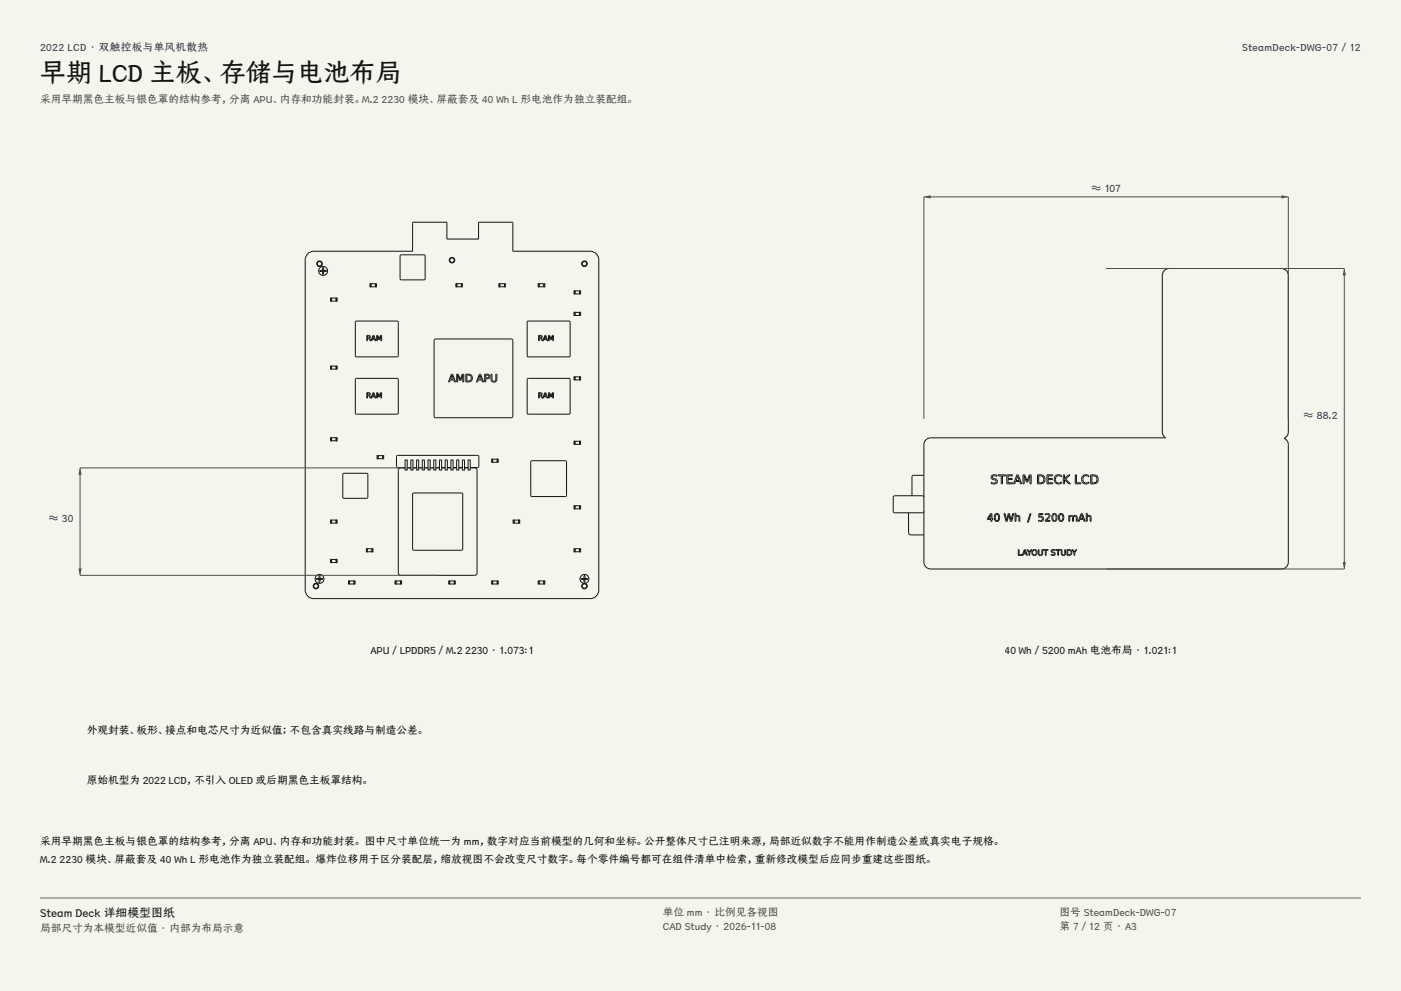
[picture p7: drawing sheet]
<svg xmlns="http://www.w3.org/2000/svg" width="420mm" height="297mm" viewBox="0 0 420 297" stroke-linecap="round" stroke-linejoin="round" font-family="sans-serif">
<g fill="#f5f4ed">
<path d="M0 0h420v297h-420z"/>
<path d="M12 12h396v275h-396z"/>
</g>
<g fill="none" stroke="#141413" stroke-width=".3">
<path d="M92.1 76.3a2.57 2.57 0 0 1 2-1h29.6v-8.7h10.3v5h9.5v-5h10.2v8.7h23.2a2.58 2.58 0 0 1 2.6 2.6v98.9a2.58 2.58 0 0 1-2.6 2.6h-82.8a2.58 2.58 0 0 1-2.6-2.6v-98.9zM120 76.5l.3-.1h7l.2 .3-.1 7-.3 .2-7-.1-.2-.2zM95.9 81h2v.3h-2zM96.7 80.2h.3v2h-.3zM99.1 89.3v.9M99.1 89.3h.2M99.4 90.2v-.9h1.4l-.1 .9M100.8 89.3h.2M101.1 89.3v.9l-2 .1M106.7 96.3h12.5l.2 .2v10.3l-.3 .2-12.4-.1-.2-.3v-10.1zM111.2 85.1v.8M111.2 85v.1"/>
<path d="M111.2 85h1.4M112.6 85v.1M112.6 85v.9M112.6 85h.3l-.1 1h-1.9v-1h.3v1M136.7 85v1M136.7 85h.2v1M136.7 86h1.9M136.9 85.1h1.4M136.9 85.9h.1M138.3 85.9h.1M138.6 85h-.2v1M138.6 85v1"/>
<path d="M149.5 85v1M149.6 86h1.9M149.6 85h.2v1M149.8 85.1h1.4M149.8 85.9h.1M151.2 85.9h.1M151.5 85h-.2l-.1 1M151.5 85v1M158.2 96.3h12.6l.1 .2v10.3l-.3 .2-12.4-.1-.2-.3v-10.1zM161.6 85.1l.1 .8M161.7 85l-.1 .1M161.7 85h1.3"/>
<path d="M163 85v.1M163 85v.9M163.1 85h.2v1h-1.9l-.1-1h.3v1M172.1 94.5v-.9h1.9v.9M172.1 94.6h.2M172.4 94.5h.1M172.4 93.7v.8M172.4 88.1h.1M172.4 87.2v.9M172.4 94.5h1.3M172.4 88.1h1.3M173.7 93.6l.1 .9"/>
<path d="M173.7 87.2l.1 .9M173.8 94.5h-.1M173.8 88.1h-.1M173.8 87.2v.9h.2v-.9l-1.9-.1v1h.2M173.8 93.6v.9M173.8 94.6h.2M99.1 109.7v.9M99.1 109.7h2v.9M99.1 110.7h.2M99.4 109.7v.9h1.4l-.1-.9M100.8 110.7h.2M106.7 113.4h12.5l.2 .3v10.3l-.3 .1h-12.4l-.2-.3v-10.1z"/>
<path d="M110 100.5h.5a.45 .45 0 0 1 .5 .3 .45 .45 0 0 1-.3 .6l.5 .7 .6-1.6h.3l.6 1.6h-.2l-.2-.4h-.7l-.2 .4h-.4l-.6-.7h-.2v.7h-.2zM110 117.7h.5a.45 .45 0 0 1 .5 .3 .45 .45 0 0 1-.3 .5l.5 .8 .6-1.6h.3l.6 1.6h-.2l-.2-.4h-.7l-.2 .4h-.4l-.6-.7h-.2v.7h-.2zM110.2 100.7h.3a.29 .29 0 0 1 .3 .3 .29 .29 0 0 1-.3 .3h-.3zM110.2 117.9h.3a.29 .29 0 0 1 .3 .2 .29 .29 0 0 1-.3 .3h-.3zM112 100.7l.2 .8h-.5zM112 117.9l.2 .8h-.5zM112.9 100.5h.3l.5 1.1 .4-1.1h.3v1.6h-.2v-1.4l-.4 1.1h-.2l-.5-1.1v1.4h-.2zM112.9 117.7h.3l.5 1.1 .4-1.1h.3v1.6h-.2v-1.4l-.4 1.1h-.2l-.5-1.1v1.4h-.2zM130.4 101.7l22.9-.1 .4 .2v22.9l-.2 .4-22.9 .1-.4-.2-.1-22.9zM135.3 112.1h.4l.9 2.4h-.3l-.3-.6h-1l-.2 .6h-.3zM135.5 112.5l.4 1.1h-.8zM136.9 112.1h.5l.6 1.6 .6-1.6h.4v2.4h-.3v-2.1l-.6 1.6h-.3l-.6-1.6v2.1h-.3z"/>
<path d="M139.7 112.1a1.35 1.35 0 0 1 1.4 .2 1.35 1.35 0 0 1 .5 1.4l-.5 .6-1.4 .2zM140 112.4a.96 .96 0 0 1 1.3 .9 .96 .96 0 0 1-1.3 .9zM143.7 112.1h.4l.9 2.4h-.4l-.2-.6h-1l-.2 .6h-.4zM143.9 112.5l.4 1.1h-.8zM145.3 112.1h.7a.76 .76 0 0 1 .8 1 .76 .76 0 0 1-1.2 .4v1h-.3zM145.6 112.4h.4a.43 .43 0 0 1 .5 .4 .43 .43 0 0 1-.5 .5h-.4zM147.2 112.1h.3v1.5a.58 .58 0 0 0 .6 .7 .58 .58 0 0 0 .5-.7v-1.5h.4v1.5a.89 .89 0 0 1-.9 .9 .89 .89 0 0 1-.9-.9zM158.2 113.4h12.6l.1 .3v10.3l-.3 .1h-12.4l-.2-.3v-10.1zM161.5 100.5h.5a.45 .45 0 0 1 .5 .3 .45 .45 0 0 1-.3 .6l.5 .7 .6-1.6h.3l.6 1.6h-.2l-.2-.4h-.7l-.1 .4h-.5l-.6-.7h-.2v.7h-.2zM161.5 117.7h.5a.45 .45 0 0 1 .5 .3 .45 .45 0 0 1-.3 .5l.5 .8 .6-1.6h.3l.6 1.6h-.2l-.2-.4h-.7l-.1 .4h-.5l-.6-.7h-.2v.7h-.2zM161.7 100.7h.3a.29 .29 0 0 1 .3 .3 .29 .29 0 0 1-.3 .3h-.3zM161.7 117.9h.3a.29 .29 0 0 1 .3 .2 .29 .29 0 0 1-.3 .3h-.3z"/>
<path d="M163.5 100.7l.3 .8h-.6zM163.5 117.9l.3 .8h-.6zM164.4 100.5h.4l.4 1.1 .4-1.1h.3v1.6h-.2v-1.4l-.4 1.1h-.2l-.4-1.1v1.4h-.3zM164.4 117.7h.4l.4 1.1 .4-1.1h.3v1.6h-.2v-1.4l-.4 1.1h-.2l-.4-1.1v1.4h-.3zM172.1 112.9v1M172.1 113.9h.2M172.1 112.9h.2M172.4 112.9v1M172.4 113.8v.1M172.4 112.9v.1M172.4 113.9h1.3M172.4 112.9h1.3"/>
<path d="M173.7 112.9l.1 .1M173.8 113.8l-.1 .1M173.8 113v.8M173.8 112.9v1M173.8 113.9h.2M173.8 112.9h.2M174 112.9v1M99.1 131.2v.9M99.1 131.2h2v.9h-2M99.4 131.2v.9M99.4 132.1h.1M99.4 131.2h.1"/>
<path d="M100.7 131.2h.1M100.8 132.1h-.1M100.8 131.2v.9M113.1 136.5v1M113.1 136.5h1.9M113.1 137.5h.2M113.4 136.5v1h1.3v-1M114.8 137.5h.2M115 136.5v1M121.4 137.9v2.9M121.5 137.9h.6v2.9M123.2 137.9v2.9"/>
<path d="M123.2 137.9h.6v2.9M125.5 137.9h-.6v2.9M125.5 137.9v2.9M127.2 137.9h-.6v2.9M127.2 137.9v2.9M128.9 137.9h-.6v2.9M129 137.9v2.9M130.6 137.9h-.6v2.9M130.7 137.9v2.9M138.6 137.9v2.9M138.6 137.9h.6l.1 2.9M140.3 137.9v2.9"/>
<path d="M140.4 137.9h.6v2.9M147.7 137.6v.9l-.3 .1v-1h1.9l.1 .9-.3 .1M147.7 138.5h1.3M147.7 137.6v.1M149.1 138.5h-.1M149.1 137.7v.8M159.3 138.1h10.2l.3 .1v10.3l-.1 .3h-10.3l-.2-.1-.1-10.3zM172.1 132.2v1h1.9v-1M172.1 132.2h.2M172.4 132.2v.9M172.4 132.3h.1M172.4 132.3h1.3"/>
<path d="M173.7 132.3h.1M173.8 132.3l-.1 .9M173.8 132.2v1M173.8 132.2h.2M99.1 155.9v.9M99.1 155.8h.2M99.4 156.8v-.9h1.4v.9M99.4 156.7v.1M100.8 156.7l-.1 .1M100.8 155.8h.2M101.1 155.9v.9h-2M102.9 141.9l7.1-.1 .2 .2 .1 7-.2 .3h-7l-.3-.1v-7z"/>
<path d="M121.4 140.2l-1.6 .1-.4 .6v30.8l.2 .5 .5 .2h22.2l.7-.4v-31.1l-.4-.6-1.6-.1M121.4 140.1h-2.2l-.3-.2v-3.1l.2-.3h24.3l.1 .3v3.1l-.3 .2h-2.2M121.5 140.9h.6M122.1 140.2h1.1M122.1 140.1h1.1M123.2 140.9h.6M123.8 140.2h1.1M123.8 140.1h1.1M123.9 147.8l14.5-.1 .3 .2v16.7l-.1 .3h-14.6l-.3-.1v-16.7zM124.9 140.9h.6M125.5 140.2h1.1M125.5 140.1h1.1"/>
<path d="M126.6 140.9h.6M127.2 140.2h1.1M127.2 140.1h1.1M128.3 140.9h.6M129 140.2h1M129 140.1h1M130 140.9h.6M130.7 140.2h1M130.7 140.1h1M131.7 140.8l.1-2.9h.6v2.9M131.8 140.9h.6M132.4 140.2h1.1"/>
<path d="M132.4 140.1h1.1M133.5 140.8v-2.9h.6v2.9M133.5 140.9h.6M134.1 140.2h1.1M134.1 140.1h1.1M135.2 140.8v-2.9h.6v2.9M135.2 140.9h.6M135.8 140.2h1.1M135.8 140.1h1.1M136.9 140.8v-2.9h.6v2.9M136.9 140.9h.6M137.5 140.2h1.1"/>
<path d="M137.5 140.1h1.1M138.6 140.9h.6M139.3 140.2h1M139.3 140.1h1M140.4 140.9h.6M153.8 155.9l.1 .9h1.9v-.9M153.9 155.8h.2M154.1 156.7l.1 .1M155.5 155.9h.1M155.5 155.9h-1.4v.9M155.5 155.9v.8M155.6 155.8h.2"/>
<path d="M172.1 151.6h1.9v.9h-1.9zM172.4 151.6v.9M173.7 151.6v.9M173.8 151.6v.9M94.8 173.3h2v.3h-2zM95.6 172.5h.3v2h-.3zM99.1 167.7v.9M99.1 167.6l2 .1-.1 .9h-.2v-.9M99.4 167.7v.9h-.3M99.4 168.6h1.4M99.4 167.7h.1M100.7 167.7h.1"/>
<path d="M104.5 175v-.9h1.9v.9M104.5 175.1h.2M104.7 174.1v.9M104.8 175h.1M104.8 174.1v.9M104.8 175h1.3M106.1 174.1v.9M106.1 175h.1M106.2 174.1v.9M106.2 175.1h.2M109.8 164.4v1M109.9 164.4h1.9"/>
<path d="M110.1 164.4v1h-.2M110.1 165.3h1.4M110.1 164.5h.1M111.5 164.5h.1M111.5 164.4l.1 1h.2M111.8 164.4v1M118.4 175v-.9h2v.9M118.4 175.1h.3M118.7 175h.1M118.7 174.1v.9M118.7 175h1.4M120.1 174.1v.9"/>
<path d="M120.1 175h.1M120.1 175.1h.3M134.5 175v-.9h2v.9M134.5 175.1h.3M134.8 174.1v.9M134.8 175h.1M134.8 175h1.4M136.2 175h.1M136.2 174.1v.9M136.2 175.1h.3M147.4 175v-.9h1.9l.1 .9M147.4 175.1h.2"/>
<path d="M147.7 174.1v.9h1.3M147.7 174.1h.1M149.1 175h-.1M149.1 174.1v.9M149.1 175.1h.2M161.3 175l.1-.9h1.9v.9M161.4 175.1h.2M161.6 174.1v.9M161.6 175h.1M161.7 174.1l-.1 .9M161.7 175h1.3M163 175h.1"/>
<path d="M163 174.1v.9M163.1 175.1h.2M172.4 165.3v.1M172.4 164.5v.9M172.4 165.4h1.3M173.7 164.5l.1 .8M173.8 165.3l-.1 .1M173.8 164.4v1h.2v-1h-1.9v1h.2M174.2 173.3h2v.3h-2zM175 174.8a.84 .84 0 0 0-.5 1.3 .84 .84 0 0 0 1.4 0 .84 .84 0 0 0-.5-1.3M175.1 172.5h.3v2h-.3z"/>
<circle cx="95.8" cy="79.1" r=".84"/>
<circle cx="95.8" cy="79.1" r=".67"/>
<circle cx="135.5" cy="78" r=".84"/>
<circle cx="135.5" cy="78" r=".67"/>
<circle cx="175.2" cy="79.1" r=".84"/>
<circle cx="175.2" cy="79.1" r=".67"/>
<circle cx="96.9" cy="81.2" r="1.35"/>
<circle cx="99.1" cy="89.3" r=".02"/>
<circle cx="99.1" cy="90.2" r=".02"/>
<circle cx="99.3" cy="89.3" r=".02"/>
<circle cx="99.3" cy="90.2" r=".02"/>
<circle cx="100.8" cy="89.3" r=".02"/>
<circle cx="100.8" cy="90.2" r=".02"/>
<circle cx="101" cy="89.3" r=".02"/>
<circle cx="101" cy="90.2" r=".02"/>
<circle cx="110.9" cy="86" r=".02"/>
<circle cx="110.9" cy="85" r=".02"/>
<circle cx="111.2" cy="86" r=".02"/>
<circle cx="111.2" cy="85" r=".02"/>
<circle cx="112.6" cy="86" r=".02"/>
<circle cx="112.6" cy="85" r=".02"/>
<circle cx="112.8" cy="86" r=".02"/>
<circle cx="112.8" cy="85" r=".02"/>
<circle cx="136.7" cy="86" r=".02"/>
<circle cx="136.7" cy="85" r=".02"/>
<circle cx="136.9" cy="86" r=".02"/>
<circle cx="136.9" cy="85" r=".02"/>
<circle cx="138.4" cy="86" r=".02"/>
<circle cx="138.4" cy="85" r=".02"/>
<circle cx="138.6" cy="86" r=".02"/>
<circle cx="138.6" cy="85" r=".02"/>
<circle cx="149.6" cy="86" r=".02"/>
<circle cx="149.6" cy="85" r=".02"/>
<circle cx="149.8" cy="86" r=".02"/>
<circle cx="149.8" cy="85" r=".02"/>
<circle cx="151.3" cy="86" r=".02"/>
<circle cx="151.3" cy="85" r=".02"/>
<circle cx="151.5" cy="86" r=".02"/>
<circle cx="151.5" cy="85" r=".02"/>
<circle cx="161.4" cy="86" r=".02"/>
<circle cx="161.4" cy="85" r=".02"/>
<circle cx="161.6" cy="86" r=".02"/>
<circle cx="161.6" cy="85" r=".02"/>
<circle cx="163.1" cy="86" r=".02"/>
<circle cx="163.1" cy="85" r=".02"/>
<circle cx="163.3" cy="86" r=".02"/>
<circle cx="163.3" cy="85" r=".02"/>
<circle cx="172.1" cy="93.6" r=".02"/>
<circle cx="172.1" cy="88.1" r=".02"/>
<circle cx="172.1" cy="94.5" r=".02"/>
<circle cx="172.1" cy="87.2" r=".02"/>
<circle cx="172.3" cy="93.6" r=".02"/>
<circle cx="172.3" cy="88.1" r=".02"/>
<circle cx="172.3" cy="94.5" r=".02"/>
<circle cx="172.3" cy="87.2" r=".02"/>
<circle cx="173.8" cy="88.1" r=".02"/>
<circle cx="173.8" cy="93.6" r=".02"/>
<circle cx="173.8" cy="94.5" r=".02"/>
<circle cx="173.8" cy="87.2" r=".02"/>
<circle cx="174" cy="88.1" r=".02"/>
<circle cx="174" cy="93.6" r=".02"/>
<circle cx="174" cy="94.5" r=".02"/>
<circle cx="174" cy="87.2" r=".02"/>
<circle cx="99.1" cy="109.7" r=".02"/>
<circle cx="99.1" cy="110.6" r=".02"/>
<circle cx="99.3" cy="109.7" r=".02"/>
<circle cx="99.3" cy="110.6" r=".02"/>
<circle cx="100.8" cy="110.6" r=".02"/>
<circle cx="100.8" cy="109.7" r=".02"/>
<circle cx="101" cy="109.7" r=".02"/>
<circle cx="101" cy="110.6" r=".02"/>
<circle cx="172.1" cy="112.9" r=".02"/>
<circle cx="172.1" cy="113.9" r=".02"/>
<circle cx="172.3" cy="112.9" r=".02"/>
<circle cx="172.3" cy="113.9" r=".02"/>
<circle cx="173.8" cy="113.9" r=".02"/>
<circle cx="173.8" cy="112.9" r=".02"/>
<circle cx="174" cy="112.9" r=".02"/>
<circle cx="174" cy="113.9" r=".02"/>
<circle cx="99.1" cy="131.2" r=".02"/>
<circle cx="99.1" cy="132.1" r=".02"/>
<circle cx="99.3" cy="131.2" r=".02"/>
<circle cx="99.3" cy="132.1" r=".02"/>
<circle cx="100.8" cy="131.2" r=".02"/>
<circle cx="100.8" cy="132.1" r=".02"/>
<circle cx="101" cy="131.2" r=".02"/>
<circle cx="101" cy="132.1" r=".02"/>
<circle cx="113.1" cy="137.5" r=".02"/>
<circle cx="113.1" cy="136.5" r=".02"/>
<circle cx="113.3" cy="137.5" r=".02"/>
<circle cx="113.3" cy="136.5" r=".02"/>
<circle cx="114.8" cy="137.5" r=".02"/>
<circle cx="114.8" cy="136.5" r=".02"/>
<circle cx="115" cy="137.5" r=".02"/>
<circle cx="115" cy="136.5" r=".02"/>
<circle cx="121.5" cy="137.9" r=".02"/>
<circle cx="122.1" cy="137.9" r=".02"/>
<circle cx="123.2" cy="137.9" r=".02"/>
<circle cx="123.8" cy="137.9" r=".02"/>
<circle cx="124.9" cy="137.9" r=".02"/>
<circle cx="125.5" cy="137.9" r=".02"/>
<circle cx="126.6" cy="137.9" r=".02"/>
<circle cx="127.2" cy="137.9" r=".02"/>
<circle cx="128.3" cy="137.9" r=".02"/>
<circle cx="128.9" cy="137.9" r=".02"/>
<circle cx="130" cy="137.9" r=".02"/>
<circle cx="130.6" cy="137.9" r=".02"/>
<circle cx="131.8" cy="137.9" r=".02"/>
<circle cx="132.4" cy="137.9" r=".02"/>
<circle cx="133.5" cy="137.9" r=".02"/>
<circle cx="134.1" cy="137.9" r=".02"/>
<circle cx="135.2" cy="137.9" r=".02"/>
<circle cx="135.8" cy="137.9" r=".02"/>
<circle cx="136.9" cy="137.9" r=".02"/>
<circle cx="137.5" cy="137.9" r=".02"/>
<circle cx="138.6" cy="137.9" r=".02"/>
<circle cx="139.2" cy="137.9" r=".02"/>
<circle cx="140.4" cy="137.9" r=".02"/>
<circle cx="141" cy="137.9" r=".02"/>
<circle cx="147.4" cy="137.6" r=".02"/>
<circle cx="147.4" cy="138.5" r=".02"/>
<circle cx="147.6" cy="137.6" r=".02"/>
<circle cx="147.6" cy="138.5" r=".02"/>
<circle cx="149.1" cy="137.6" r=".02"/>
<circle cx="149.1" cy="138.5" r=".02"/>
<circle cx="149.3" cy="137.6" r=".02"/>
<circle cx="149.3" cy="138.5" r=".02"/>
<circle cx="172.1" cy="133.2" r=".02"/>
<circle cx="172.1" cy="132.2" r=".02"/>
<circle cx="172.3" cy="133.2" r=".02"/>
<circle cx="172.3" cy="132.2" r=".02"/>
<circle cx="173.8" cy="132.2" r=".02"/>
<circle cx="173.8" cy="133.2" r=".02"/>
<circle cx="174" cy="133.2" r=".02"/>
<circle cx="174" cy="132.2" r=".02"/>
<circle cx="99.1" cy="155.9" r=".02"/>
<circle cx="99.1" cy="156.8" r=".02"/>
<circle cx="99.3" cy="155.9" r=".02"/>
<circle cx="99.3" cy="156.8" r=".02"/>
<circle cx="100.8" cy="155.9" r=".02"/>
<circle cx="100.8" cy="156.8" r=".02"/>
<circle cx="101" cy="155.9" r=".02"/>
<circle cx="101" cy="156.8" r=".02"/>
<circle cx="121.5" cy="140.8" r=".02"/>
<circle cx="122.1" cy="140.8" r=".02"/>
<circle cx="123.2" cy="140.8" r=".02"/>
<circle cx="123.8" cy="140.8" r=".02"/>
<circle cx="124.9" cy="140.8" r=".02"/>
<circle cx="125.5" cy="140.8" r=".02"/>
<circle cx="126.6" cy="140.8" r=".02"/>
<circle cx="127.2" cy="140.8" r=".02"/>
<circle cx="128.3" cy="140.8" r=".02"/>
<circle cx="128.9" cy="140.8" r=".02"/>
<circle cx="130" cy="140.8" r=".02"/>
<circle cx="130.6" cy="140.8" r=".02"/>
<circle cx="131.8" cy="140.8" r=".02"/>
<circle cx="132.4" cy="140.8" r=".02"/>
<circle cx="133.5" cy="140.8" r=".02"/>
<circle cx="134.1" cy="140.8" r=".02"/>
<circle cx="135.2" cy="140.8" r=".02"/>
<circle cx="135.8" cy="140.8" r=".02"/>
<circle cx="136.9" cy="140.8" r=".02"/>
<circle cx="137.5" cy="140.8" r=".02"/>
<circle cx="138.6" cy="140.8" r=".02"/>
<circle cx="139.2" cy="140.8" r=".02"/>
<circle cx="140.4" cy="140.8" r=".02"/>
<circle cx="141" cy="140.8" r=".02"/>
<circle cx="153.9" cy="155.9" r=".02"/>
<circle cx="153.9" cy="156.8" r=".02"/>
<circle cx="154.1" cy="155.9" r=".02"/>
<circle cx="154.1" cy="156.8" r=".02"/>
<circle cx="155.6" cy="155.9" r=".02"/>
<circle cx="155.6" cy="156.8" r=".02"/>
<circle cx="155.8" cy="155.9" r=".02"/>
<circle cx="155.8" cy="156.8" r=".02"/>
<circle cx="172.1" cy="151.6" r=".02"/>
<circle cx="172.1" cy="152.5" r=".02"/>
<circle cx="172.3" cy="151.6" r=".02"/>
<circle cx="172.3" cy="152.5" r=".02"/>
<circle cx="173.8" cy="151.6" r=".02"/>
<circle cx="173.8" cy="152.5" r=".02"/>
<circle cx="174" cy="151.6" r=".02"/>
<circle cx="174" cy="152.5" r=".02"/>
<circle cx="94.7" cy="175.6" r=".84"/>
<circle cx="94.7" cy="175.6" r=".67"/>
<circle cx="95.8" cy="173.5" r="1.35"/>
<circle cx="99.1" cy="168.6" r=".02"/>
<circle cx="99.1" cy="167.7" r=".02"/>
<circle cx="99.3" cy="168.6" r=".02"/>
<circle cx="99.3" cy="167.7" r=".02"/>
<circle cx="100.8" cy="168.6" r=".02"/>
<circle cx="100.8" cy="167.7" r=".02"/>
<circle cx="101" cy="168.6" r=".02"/>
<circle cx="101" cy="167.7" r=".02"/>
<circle cx="104.5" cy="175" r=".02"/>
<circle cx="104.5" cy="174.1" r=".02"/>
<circle cx="104.7" cy="175" r=".02"/>
<circle cx="104.7" cy="174.1" r=".02"/>
<circle cx="106.2" cy="175" r=".02"/>
<circle cx="106.2" cy="174.1" r=".02"/>
<circle cx="106.4" cy="175" r=".02"/>
<circle cx="106.4" cy="174.1" r=".02"/>
<circle cx="109.9" cy="165.4" r=".02"/>
<circle cx="109.9" cy="164.4" r=".02"/>
<circle cx="110.1" cy="165.4" r=".02"/>
<circle cx="110.1" cy="164.4" r=".02"/>
<circle cx="111.6" cy="165.4" r=".02"/>
<circle cx="111.6" cy="164.4" r=".02"/>
<circle cx="111.8" cy="165.4" r=".02"/>
<circle cx="111.8" cy="164.4" r=".02"/>
<circle cx="118.4" cy="175" r=".02"/>
<circle cx="118.4" cy="174.1" r=".02"/>
<circle cx="118.7" cy="175" r=".02"/>
<circle cx="118.7" cy="174.1" r=".02"/>
<circle cx="120.1" cy="175" r=".02"/>
<circle cx="120.1" cy="174.1" r=".02"/>
<circle cx="120.4" cy="175" r=".02"/>
<circle cx="120.4" cy="174.1" r=".02"/>
<circle cx="134.5" cy="175" r=".02"/>
<circle cx="134.5" cy="174.1" r=".02"/>
<circle cx="134.8" cy="175" r=".02"/>
<circle cx="134.8" cy="174.1" r=".02"/>
<circle cx="136.2" cy="175" r=".02"/>
<circle cx="136.2" cy="174.1" r=".02"/>
<circle cx="136.5" cy="175" r=".02"/>
<circle cx="136.5" cy="174.1" r=".02"/>
<circle cx="147.4" cy="175" r=".02"/>
<circle cx="147.4" cy="174.1" r=".02"/>
<circle cx="147.6" cy="175" r=".02"/>
<circle cx="147.6" cy="174.1" r=".02"/>
<circle cx="149.1" cy="175" r=".02"/>
<circle cx="149.1" cy="174.1" r=".02"/>
<circle cx="149.3" cy="175" r=".02"/>
<circle cx="149.3" cy="174.1" r=".02"/>
<circle cx="161.4" cy="175" r=".02"/>
<circle cx="161.4" cy="174.1" r=".02"/>
<circle cx="161.6" cy="175" r=".02"/>
<circle cx="161.6" cy="174.1" r=".02"/>
<circle cx="163.1" cy="175" r=".02"/>
<circle cx="163.1" cy="174.1" r=".02"/>
<circle cx="163.3" cy="175" r=".02"/>
<circle cx="163.3" cy="174.1" r=".02"/>
<circle cx="172.1" cy="165.4" r=".02"/>
<circle cx="172.1" cy="164.4" r=".02"/>
<circle cx="172.3" cy="165.4" r=".02"/>
<circle cx="172.3" cy="164.4" r=".02"/>
<circle cx="173.8" cy="165.4" r=".02"/>
<circle cx="173.8" cy="164.4" r=".02"/>
<circle cx="174" cy="165.4" r=".02"/>
<circle cx="174" cy="164.4" r=".02"/>
<circle cx="175.2" cy="173.5" r="1.35"/>
<circle cx="175.2" cy="175.6" r=".67"/>
</g>
<path d="M131.2 140.2h-107.2v32.2h107.2" fill="none" stroke="#504e49" stroke-width=".3"/>
<g fill="#504e49">
<path d="M24 140.2l.5 2.1h-1z"/>
<path d="M23.5 170.4h1l-.5 2z"/>
</g>
<g fill="none" stroke="#141413" stroke-width=".3">
<path d="M277.6 131.8l1.4-.6h70.4l-.6-.6-.4-1.1v-47a2.04 2.04 0 0 1 2.1-2h33.7a2.04 2.04 0 0 1 2 2v47l-.5 1.3-.7 .6 .7 .5 .5 1.4v35.2a2.04 2.04 0 0 1-2 2h-105.2a2.04 2.04 0 0 1-2-2v-35.2zM272.4 153.7v5.9l.2 .5 .5 .2h3.9M277 149l-.4-.4h-8.4l-.4 .4v4.3l.2 .3 8.6 .1 .4-.4M277 142.4h-3.2l-.3 .3-.1 5.9M297 153.9h.4v1.5h.3v.3h-.3v.5h-.3v-.5h-1.1zM297.1 154.2v1.2h-.8zM297.4 142.5l1-.2 .5 .1v.4a.7 .7 0 0 0-.9-.3 .7 .7 0 0 0-.4 .8l.1 .1a.94 .94 0 0 1 1.1 .3 .94 .94 0 0 1 0 1.2l-1.2 .1-.5-.1v-.4l.2 .1a.71 .71 0 0 0 .8 .2 .71 .71 0 0 0 .4-.8l-.1-.1a.89 .89 0 0 1-1.1-.3 .89 .89 0 0 1 .1-1.1zM298.4 154a.86 .86 0 0 1 1 .1 .86 .86 0 0 1 .3 1 .86 .86 0 0 1-.8 1.2 .86 .86 0 0 1-.8-1.2zM298.6 154.2a.58 .58 0 0 1 .7 .2 .58 .58 0 0 1 .1 .7 .55 .55 0 0 1-.1 .7 .55 .55 0 0 1-.8 0l-.1-1zM299.2 142.3h2.3v.3h-1v2.4h-.3v-2.4h-1zM301 153.9h.3l.5 2 .5-2h.3l.5 2 .5-2h.3l-.6 2.3h-.4l-.5-2-.4 2h-.4zM301.8 142.3h1.7v.3h-1.3v.8h1.3v.3h-1.3v1h1.4v.3h-1.8z"/>
<path d="M304.3 153.8h.3v1a.63 .63 0 0 1 .7-.3 .63 .63 0 0 1 .4 .7v1h-.2v-1a.45 .45 0 0 0-.5-.5 .45 .45 0 0 0-.4 .6v.9h-.3zM304.8 142.3h.5l1 2.7h-.4l-.2-.7h-1.2l-.3 .7h-.4zM305.1 142.7l.4 1.3h-.9zM306.7 142.3h.5l.7 1.8 .7-1.8h.5v2.7h-.3v-2.4l-.7 1.9h-.4l-.7-1.9v2.4h-.3zM308.8 153.9h.3l-.8 2.6h-.3zM311 142.3h.8a1.35 1.35 0 0 1 1.5 1.4 1.35 1.35 0 0 1-1.5 1.3h-.8zM311.4 142.6a1.12 1.12 0 0 1 1.5 1.1 1.12 1.12 0 0 1-1.5 1zM311.4 153.9h1.3v.3h-1v.6a.84 .84 0 0 1 1.1 .9 .84 .84 0 0 1-1.3 .5l-.2-.3a.6 .6 0 0 0 1 0 .6 .6 0 0 0-.4-.9l-.5 .1zM313.3 154a.88 .88 0 0 1 1.4 .3 .88 .88 0 0 1-.6 1.2l-.4 .5h1.1v.2h-1.5v-.2l.7-.7a.62 .62 0 0 0 .4-1 .62 .62 0 0 0-1.1 .1zM313.9 142.3h1.7v.3h-1.4v.8h1.3v.3h-1.3v1h1.4v.3h-1.7zM315.7 154a.86 .86 0 0 1 1 .1 .86 .86 0 0 1 .2 1 .86 .86 0 0 1-.8 1.2 .86 .86 0 0 1-.8-1.2zM315.8 154.2a.58 .58 0 0 1 .7 .2 .58 .58 0 0 1 .1 .7 .55 .55 0 0 1-.1 .7 .55 .55 0 0 1-.8 0l-.1-1z"/>
<path d="M316.4 142.6a1.49 1.49 0 0 1 1.8-.1v.4a1.05 1.05 0 0 0-1.5 0 1.05 1.05 0 0 0 0 1.5 1.05 1.05 0 0 0 1.5 0 .9 .9 0 0 1-1.4 .6 1.52 1.52 0 0 1-.4-2.4zM317.7 154a.86 .86 0 0 1 1 .1 .86 .86 0 0 1 .2 1 .86 .86 0 0 1-.8 1.2 .86 .86 0 0 1-.8-1.2zM317.8 154.2a.58 .58 0 0 1 .8 .2 .58 .58 0 0 1 0 .7 .55 .55 0 0 1-.1 .7 .55 .55 0 0 1-.7 0l-.2-1zM318.8 142.3h.3v1.2l1.2-1.2h.5l-1.3 1.3 1.4 1.4h-.5l-1.3-1.3v1.3h-.3zM320.4 154.5h.3v.3a.59 .59 0 0 1 .6-.3 .59 .59 0 0 1 .5 .3 .61 .61 0 0 1 .7-.3 .61 .61 0 0 1 .4 .7v1h-.3v-1a.43 .43 0 0 0-.4-.5 .43 .43 0 0 0-.4 .6v.9h-.3v-1a.43 .43 0 0 0-.4-.5 .43 .43 0 0 0-.4 .6v.9h-.3zM322.4 142.3h.3v2.4h1.3v.3h-1.6zM324.1 153.9h.4l.8 2.3h-.3l-.2-.6h-1l-.2 .6h-.4zM324.3 154.2l.4 1.2h-.8zM324.6 142.6a1.49 1.49 0 0 1 1.8-.1v.4a1.05 1.05 0 0 0-1.5 0 1.05 1.05 0 0 0 0 1.5 1.05 1.05 0 0 0 1.5 0 .9 .9 0 0 1-1.4 .6 1.52 1.52 0 0 1-.4-2.4zM325.6 153.8h.3v1a.63 .63 0 0 1 .8-.3 .63 .63 0 0 1 .4 .7v1h-.3v-1a.45 .45 0 0 0-.5-.5 .45 .45 0 0 0-.4 .6v.9h-.3zM327 142.3h.7a1.35 1.35 0 0 1 1.5 1.4 1.35 1.35 0 0 1-1.5 1.3h-.7zM327.3 142.6a1.12 1.12 0 0 1 1.5 1.1 1.12 1.12 0 0 1-1.5 1z"/>
<path d="M305.3 164.7h.2v1.5h.9v.2h-1.1zM307.1 164.7h.3l.6 1.7h-.2l-.2-.4h-.8l-.1 .4h-.3zM307.2 164.9l.3 .9h-.6zM307.9 164.7h.2l.5 .7 .5-.7h.2l-.6 .9v.8h-.2v-.8zM311.2 164.7h.3v1.1a.44 .44 0 0 0 .4 .5 .44 .44 0 0 0 .4-.5v-1.1h.3v1.1a.66 .66 0 0 1-.7 .7 .66 .66 0 0 1-.7-.7zM312.8 164.7h1.4v.2h-.6v1.5h-.2v-1.5h-.6zM315.3 164.8a.62 .62 0 0 1 .9 .2l-.1-.1a.37 .37 0 0 0-.5-.1 .37 .37 0 0 0-.1 .6 .61 .61 0 0 1 .8 .4 .61 .61 0 0 1-.4 .8 .61 .61 0 0 1-.8-.5 .44 .44 0 0 0 .6 .3 .44 .44 0 0 0 .2-.7 .57 .57 0 0 1-.6-.2 .57 .57 0 0 1 0-.7zM316.5 164.7h1.4v.2h-.6v1.5h-.2v-1.5h-.6zM318.1 164.7h.3v1.1a.44 .44 0 0 0 .4 .5 .44 .44 0 0 0 .4-.5v-1.1h.2v1.1a.66 .66 0 0 1-.6 .7 .66 .66 0 0 1-.7-.7zM319.9 164.7a.98 .98 0 0 1 1.4 .9 .98 .98 0 0 1-1.4 .8zM320.1 164.9a.72 .72 0 0 1 1 .7 .72 .72 0 0 1-1 .7zM321.3 164.7h.3l.5 .7 .4-.7h.3l-.6 .9v.8h-.2v-.8z"/>
<circle cx="310.1" cy="165.6" r=".86"/>
<circle cx="310.1" cy="165.5" r=".65"/>
</g>
<path d="M277 125.5v-66.5h109.2v66.5" fill="none" stroke="#504e49" stroke-width=".3"/>
<g fill="#504e49">
<path d="M277 59l2-.5v1z"/>
<path d="M384.2 58.5l2 .5-2 .5z"/>
</g>
<path d="M331.6 80.5h71.4v90h-71.4" fill="none" stroke="#504e49" stroke-width=".3"/>
<g fill="#504e49">
<path d="M403 80.5l.5 2h-1z"/>
<path d="M402.5 168.5h1l-.5 2z"/>
</g>
<path d="M12 269.3h396zM12 269h396v.3h-396z" fill-rule="evenodd" fill="#504e49"/>
<text font-size="7.8" fill="#141413" x="12" y="24.7">早期 LCD 主板、存储与电池布局</text>
<text font-size="3.5" fill="#141413" x="12" y="274.9">Steam Deck 详细模型图纸</text>
<g font-size="3.2" fill="#1b365d">
<text x="12" y="15.3">2022 LCD · 双触控板与单风机散热</text>
<text x="372.4" y="15.3">SteamDeck-DWG-07 / 12</text>
<text x="327.2" y="57.4">≈ 107</text>
<text x="390.8" y="125.5">≈ 88.2</text>
<text x="14.6" y="156.3">≈ 30</text>
</g>
<g font-size="3.2" fill="#504e49">
<text x="12" y="30.9">采用早期黑色主板与银色罩的结构参考，分离 APU、内存和功能封装。M.2 2230 模块、屏蔽套及 40 Wh L 形电池作为独立装配组。</text>
<text x="198.7" y="274.5">单位 mm · 比例见各视图</text>
<text x="317.6" y="274.5">图号 SteamDeck-DWG-07</text>
<text x="12" y="279.3">局部尺寸为本模型近似值 · 内部为布局示意</text>
<text x="198.7" y="278.8">CAD Study · 2026-11-08</text>
<text x="317.6" y="278.8">第 7 / 12 页 · A3</text>
</g>
<g font-size="3.2" fill="#141413">
<text x="111.1" y="196">APU / LPDDR5 / M.2</text>
<text x="139.5" y="196">2230 · 1.073:1</text>
<text x="301.2" y="196">40 Wh / 5200 mAh 电池布局 · 1.021:1</text>
<text x="26" y="220">外观封装、板形、接点和电芯尺寸为近似值；不包含真实线路与制造公差。</text>
<text x="26" y="235">原始机型为 2022 LCD，不引入 OLED 或后期黑色主板罩结构。</text>
<text x="12" y="253.3">采用早期黑色主板与银色罩的结构参考，分离 APU、内存和功能封装。 图中尺寸单位统一为 mm，数字对应当前模型的几何和坐标。公开整体尺寸已注明来源，局部近似数字不能用作制造公差或真实电子规格。</text>
<text x="12" y="258.6">M.2 2230 模块、屏蔽套及 40 Wh L 形电池作为独立装配组。 爆炸位移用于区分装配层，缩放视图不会改变尺寸数字。每个零件编号都可在组件清单中检索，重新修改模型后应同步重建这些图纸。</text>
</g>
</svg>
